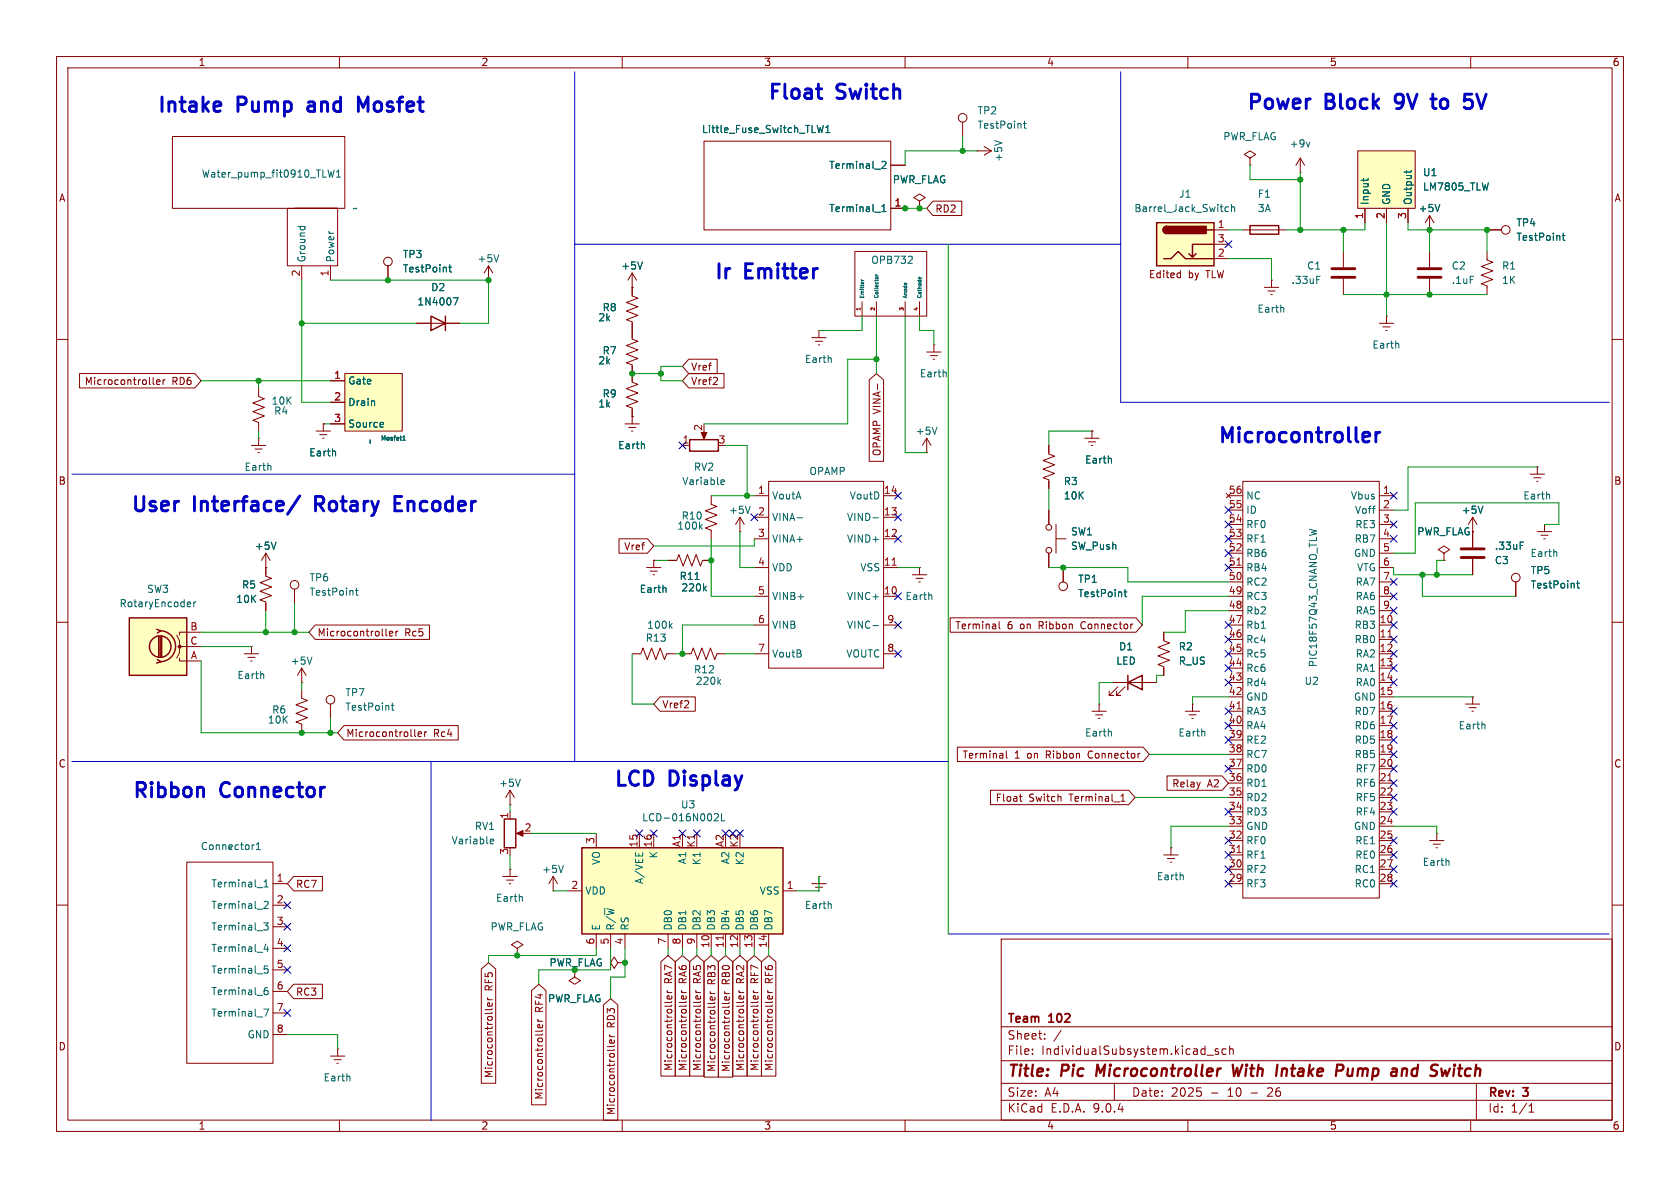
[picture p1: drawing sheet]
<svg xmlns="http://www.w3.org/2000/svg" width="297mm" height="210mm" viewBox="0 0 297 210" stroke-linecap="round" stroke-linejoin="round" font-family="sans-serif">
<g fill="none" stroke="#840000" stroke-width=".18">
<path d="M10 10h277v190h-277zM12 12h273v186h-273zM60 10v2M110 10v2M160 10v2M210 10v2M260 10v2M229.9 30.5h.1M229.9 27.9l-.8 1.3M229.9 27.9l.7 1.3M229.9 27.9v2.6M111.8 58.4v1.5l1 .4-2.1 .8 2.1 .7-2.1 .8 2.1 .8-2.1 .7 1.1 .4v1.5"/>
<path d="M143.5 59.7h2.5M144.8 58.4h.1M144.8 58.4v1.3M237.5 44.5v2.7M237.5 49.3v2.8M10 60h2M144.1 60.3h1.3M144.7 61h.2M285 60h2M185.4 90.2v2.5M185.4 97.8v2.5M186.7 95.3h1.8"/>
<path d="M186.7 92.7v5.1M10 110h2M285 110h2M10 160h2M177 166h108v32h-108zM285 160h2M60 198v2M110 198v2M160 198v2M177 194.5h108M177 191.5h108M177 187.5h108"/>
<path d="M177 181.5h108M182.5 186.3v.1M182.5 185.5v.1M184.7 183.6v.1M184.7 182.8v.1M187.6 182.1l-1.3 2M197 191.5v3M210 198v2M211.6 192.3h.7M212.2 192.9l.2 .3-.2 .5M213.4 186.5h1.1M215.4 185.5l-.4-.1-.2 .2 .1 .2 .5 .2v.3h-.6"/>
<path d="M216.7 185.5l-.4-.1-.3 .3v.4l.2 .2h.5M217.4 185.5l.2-.1 .4 .1v.9M217.4 184.9v1.5M260 198v2M261 191.5v6.5M270.3 196.6h.9M270.3 195.5l.4-.4v1.5"/>
<circle cx="185.4" cy="97.3" r=".51"/>
<circle cx="185.4" cy="93.2" r=".51"/>
</g>
<path d="M194 188.2l-.2 2M217.9 188.2l.3 2 .5-1.4 .2 1.4 .7-2M226.7 188.9l-.2 1.3M227.3 188.9l-.6 .2M237.2 188.2l.1 .1a.58 .58 0 0 1-.3 1M238.3 188.9l-.1 1 .1 .2 .4 .1M248.2 188.9l.5 .1 .1 .2-.2 1M256.3 188.9l-.5 1.3M257.1 188.9l-.2 1.3" fill="none" stroke="#840000" stroke-width=".4"/>
<path d="M231.6 25.1l-.3 .9M232.8 48.8h.6M146.9 63.3l.1 .8" fill="none" stroke="#006464" stroke-width=".18"/>
<path d="M235.5 47.5h4M235.5 49h4" fill="none" stroke="#840000" stroke-width=".51"/>
<path d="M204.5 39.4h10.1v7.6h-10.1z" fill="#ffffc2"/>
<path d="M204.5 39.4h10.1v7.6h-10.1zM205.7 45.7h1.3l1.3-1.2 1.2 1.2h5.1M206.2 40a.64 .64 0 0 0-.6 .6 .64 .64 0 0 0 .6 .7M211.5 44.8l-.7 .7M213.4 40.6h1.2M214.6 43.2h-3.8v2.3l-.6-.7" fill="none" stroke="#840000" stroke-width=".25"/>
<g fill="#840000" stroke="#840000" stroke-width=".25">
<path d="M205.8 40.2l.4-.2v1.3a.63 .63 0 0 1-.5-.4 .63 .63 0 0 1 .1-.7z"/>
<path d="M206.2 40h7v1.3h-7z"/>
</g>
<g fill="none" stroke="#840000" stroke-width=".18">
<path d="M208.3 48.2l.4 .1M208.7 47.8v1.3M208.7 49l-.4 .1M214.6 40.6h2.6M214.6 43.2h2.6M214.6 45.7h2.6M223.5 50.8h2.6M224.2 51.4h1.2M224.7 52.1h.2M224.8 49.5h.1M224.8 49.5v1.3M262.9 40.6h2.5"/>
<path d="M120.6 115.6h1.6l.4-1 .7 2 .8-2 .7 2 .8-2 .8 2 .3-1h1.6M143.5 156.2h2.5M144.1 156.8h1.3M144.7 157.5h.2M144.8 154.9h.1M144.8 154.9v1.3"/>
<circle cx="266.2" cy="40.6" r=".76"/>
</g>
<path d="M217.2 36.6h-.4l-.2 .2 .1 .5h.5M217.7 36.7l.2-.1h.3l.1 .8M217.7 36.1v1.3M226.9 54.4l.1 .8M276.2 41.6h.5M276.4 41.2v1.1l.3 .2M127 120.5l.4 .5M127.4 120.1l-.5 .5M146.9 159.8l.1 .8" fill="none" stroke="#006464" stroke-width=".18"/>
<path d="M102.9 149.9h35.5v15.2h-35.5z" fill="#ffffc2"/>
<path d="M102.9 149.9h35.5v15.2h-35.5z" fill="none" stroke="#840000" stroke-width=".25"/>
<g fill="none" stroke="#840000" stroke-width=".18">
<path d="M124.5 25h33v15.6h-33zM157.5 36.8h2.5M157.5 29.2h2.5M162.6 35.6l1-.7-1-.6-1.1 .6 1.1 .7v1.2M162.6 36.8h.1M170.2 21.6v2.5M172.7 26.7h.1M172.7 26.7h2.6M174 25.9l1.3 .8M175.3 26.7l-1.3 .7M111.8 50.8v1.5l1 .4-2.1 .8 2.1 .7-2.1 .8 2.1 .8-2.1 .7 1.1 .4v1.5M151.1 44.5h12.7v11.4h-12.7z"/>
<path d="M152.4 53.3v2.6M154.9 53.3v2.6M160 53.3v2.6M162.6 53.3v2.6M193 125.7h2.6M193.7 126.4h1.2M194.2 127h.2M194.3 124.5h.1M194.3 124.5v1.2M100.3 157.5h2.6M105.4 147.3v2.6M113 147.3v2.6"/>
<path d="M115.6 147.3v2.6M120.6 147.3v2.6M123.2 147.3v2.6M138.4 157.5h2.6M105.4 165.1v2.5M107.9 165.1v2.5M110.5 165.1v2.5M118.1 165.1v2.5M120.6 165.1v2.5M123.2 165.1v2.5M125.7 165.1v2.5M128.3 165.1v2.5"/>
<path d="M130.8 165.1v2.5M133.3 165.1v2.5M135.9 165.1v2.5"/>
<circle cx="170.2" cy="20.8" r=".76"/>
</g>
<path d="M152.1 54.4v.4M127.9 165.4v.7" fill="none" stroke="#a90000" stroke-width=".18"/>
<g fill="none" stroke="#006464" stroke-width=".18">
<path d="M145.6 22.2l-.3 1.2-.3-.9-.2 .9M146 23.4h.7M146 22.5l.3-.3v1.2M154.7 37.5h1M155.9 37.4h.7M155.9 36.5l.4-.4v1.3M155.9 28.6l.5-.1 .2 .4-.8 .9h.8M175.8 24.9l1.3 .4M180.9 21.8h.5M181.1 21.4v1.1l.3 .2M152.3 49.6h.4M152.3 49.4v.1"/>
<path d="M152.3 49.5v.1M152.3 49.6h.1M154.8 49.1l.1-.1 .3 .1M154.8 48.7h.4M154.8 48.5l.1 .2M161.1 45.3l.2 .2-.1 .3-.7 .8h.8M162.4 49.2l.2-.2v.3M162.8 49v.2M196.4 129.3l.1 .8M126.3 144l.5-.2 .2 .4-.8 .9h.8M127.6 143.8v1.3h.6"/>
</g>
<path d="M240 26.7h10.2v10.1h-10.2z" fill="#ffffc2"/>
<g fill="none" stroke="#840000" stroke-width=".18">
<path d="M30.5 24.1h30.5v12.7h-30.5zM50.8 36.8h8.9v10.2h-8.9zM52.1 36.8h7.6zM221 27.9l1-.6-1-.6-1 .6 1 .6v1.3M221 29.2h.1M240 26.7h10.2v10.1h-10.2zM241.3 36.8v2.6M245.1 36.8v2.6M248.9 36.8v2.6M252.7 38.1l-.7 1.3M252.7 38.1l.8 1.3M252.7 38.1v2.5"/>
<path d="M53.3 47v2.5M58.4 47v2.5M68.6 47v2.5M73.7 57.2h7.6M86.4 49.5h.1M86.4 47l-.8 1.3M86.4 47l.7 1.3M86.4 47v2.5M219.7 40.6h7.6M252.7 40.6h.1M45.7 68.6v1.5l1 .4-2 .7 2 .8-2 .8 2 .7-2 .8 1 .4v1.5M55.9 76.2h2.5"/>
<path d="M56.5 76.8h1.3M57 77.5h.3M57.1 74.9h.1M57.1 74.9v1.3M58.4 124.5v2.5"/>
<circle cx="68.6" cy="46.2" r=".76"/>
<circle cx="58.4" cy="123.7" r=".76"/>
</g>
<g fill="none" stroke="#006464" stroke-width=".18">
<path d="M58 30l.3 1.3 .2-.9 .3 .9 .3-1.3M59.5 31.3h.7M59.5 30.4l.4-.4v1.3M241 31.6v.4M241.9 31.6l-.1 .2M248.7 30.1v.5M249.5 30.1l-.2 .3h-1.1M254.5 36.1l-.4 1.3M52.6 40h1.3M53.1 40v.2M53.9 40v.2M79.3 47.2h.5"/>
<path d="M79.5 46.8v1.1l.3 .2M80.1 52.6h.9l-.6 1.3M88.2 45l-.4 1.3M59.3 79.8v.8M69.2 124.7h.5M69.4 124.3v1.1l.3 .1"/>
</g>
<path d="M221 39.9h5.1v1.5h-5.1zM76.2 55.9l2.5 1.3-2.5 1.2zM78.7 55.9v2.5" fill="none" stroke="#840000" stroke-width=".25"/>
<path d="M61 66h10.1v10.2h-10.1z" fill="#ffffc2"/>
<g fill="none" stroke="#840000" stroke-width=".18">
<path d="M58.4 67.3h2.6M58.4 71.1h2.6M58.4 74.9h2.6M61 66h10.1v10.2h-10.1zM47 97.8l-.8 1.3M47 97.8l.8 1.3M47 97.8v2.5M130.8 94h.1M130.8 91.4l-.8 1.3M130.8 91.4l.8 1.3M130.8 91.4v2.6M217.2 87.6h2.5"/>
<path d="M217.2 90.2h2.5M217.2 92.7h2.5M217.2 95.3h2.5M217.2 97.8h2.5M219.7 85.1h24.1v73.7h-24.1zM243.8 87.6h2.6M243.8 90.2h2.6M243.8 92.7h2.6M243.8 95.3h2.6M243.8 97.8h2.6M43.2 115.6h2.5M43.8 116.2h1.3"/>
<path d="M44.3 116.8h.3M44.4 114.3h.1M44.4 114.3v1.3M47 100.3h.1M52.1 104.1v2.6M53.3 118.1l-.7 1.3M53.3 118.1l.8 1.3M53.3 118.1v2.6M188 100.3v2.6M205.7 111.8v1.5l1.1 .4-2.1 .7 2.1 .8-2.1 .8 2.1 .7-2.1 .8 1 .4v1.5M217.2 100.3h2.5M217.2 102.9h2.5"/>
<path d="M217.2 105.4h2.5M217.2 108h2.5M217.2 110.5h2.5M217.2 113h2.5M217.2 115.6h2.5M217.2 118.1h2.5M243.8 100.3h2.6M243.8 102.9h2.6M243.8 105.4h2.6M243.8 108h2.6M243.8 110.5h2.6M243.8 113h2.6"/>
<path d="M243.8 115.6h2.6M243.8 118.1h2.6M53.3 120.7h.1M53.3 121.9v1.5l1.1 .4-2.1 .8 2.1 .7-2.1 .8 2.1 .8-2.1 .7 1 .4v1.5M196.8 120.7h7.7M197.6 121.4l-1.5 1.5h.7h-.7v-.7M198.9 121.4l-1.5 1.5h.7h-.7v-.7M209.5 125.7h2.6M210.2 126.4h1.3M210.7 127h.2M210.8 124.5h.1M210.8 124.5v1.2"/>
<path d="M217.2 120.7h2.5M217.2 125.7h2.5M217.2 123.2h2.5M217.2 128.3h2.5M217.2 130.8h2.5M217.2 133.4h2.5M217.2 135.9h2.5M217.2 138.4h2.5M243.8 120.7h2.6M243.8 125.7h2.6M243.8 123.2h2.6M243.8 128.3h2.6"/>
<path d="M243.8 130.8h2.6M243.8 133.4h2.6M243.8 135.9h2.6M243.8 138.4h2.6M217.2 141h2.5M217.2 143.5h2.5M217.2 146.1h2.5M217.2 148.6h2.5M217.2 151.1h2.5M217.2 153.7h2.5M217.2 156.2h2.5M243.8 141h2.6"/>
<path d="M243.8 143.5h2.6M243.8 146.1h2.6M243.8 148.6h2.6M243.8 151.1h2.6M243.8 153.7h2.6M243.8 156.2h2.6"/>
<circle cx="52.1" cy="103.4" r=".76"/>
<circle cx="188" cy="103.6" r=".76"/>
</g>
<g fill="none" stroke="#006464" stroke-width=".18">
<path d="M66.2 70.9v.8M67.6 74.7l.2 .3-.6 .1M67.7 75.4l-.1 .1M71.2 77.8h.5M71.2 77.3l.2-.2v.7M48.8 95.8l-.4 1.3M132.6 89.5l-.4 1.2M231.5 93.6l1.2 .3-.9 .2M46.6 119.2v.8M55.2 116.1l-.5 1.3M62.8 104.4h.5M63 104v1l.3 .2"/>
<path d="M198.7 104.6h.5M198.9 104.2v1.1l.3 .2M212.9 129.3l.1 .8"/>
</g>
<path d="M199.4 119.4v2.5M199.4 120.7l2.5-1.3v2.5z" fill="none" stroke="#840000" stroke-width=".25"/>
<path d="M218.7 99.9h.7M245.4 112.6h.7M218.7 125.3h.7M245.4 138h.7M218.7 150.7h.7" fill="none" stroke="#a90000" stroke-width=".18"/>
<path d="M22.9 109.2h10.1v10.2h-10.1z" fill="#ffffc2"/>
<g fill="none" stroke="#840000" stroke-width=".25">
<path d="M121.9 77.7h5.1v2.1h-5.1zM22.9 109.2h10.1v10.2h-10.1zM27.7 111.3l.7 .2-.6 .4M27.8 116.6l.6 .4-.7 .2M28.1 112.5v3.6M28.3 111.5a2.73 2.73 0 0 1 2.7 2.7 2.73 2.73 0 0 1-2.7 2.8M28.3 112.5v3.6M28.6 112.5v3.6M89.2 144.8h2v5.1h-2z"/>
<circle cx="28.3" cy="114.3" r="1.9"/>
</g>
<g fill="none" stroke="#840000" stroke-width=".18">
<path d="M157.5 36.8h2.5M157.5 29.2h2.5M162.6 36.8h.1M164.9 35.6h5.1v2.5h-5.1l-1.1-1.3zM241.3 36.8v2.6M245.1 36.8v2.6M248.9 36.8v2.6M68.6 47v2.5M73.7 57.2h2.5M78.7 57.2h2.6M111.8 50.8h.1M111.8 48.3v3.8"/>
<path d="M111.8 57.2v2.5M111.8 48.3l-.8 1.2M111.8 48.3l.7 1.2M243.8 57.2h2.6M244.5 57.8h1.2M245 58.4h.2M245.1 55.9h.1M245.1 55.9v1.3M252.7 40.6h.1M252.7 44.5v2.7M252.7 49.3v2.8M262.9 44.5v1.5l1 .4-2 .7 2 .8-2 .7 2 .8-2 .8 1 .3v1.6"/>
<path d="M262.9 40.6h2.5M14.1 66h20.3l1.2 1.3-1.2 1.3h-20.3zM27.1 67.8l.2 .2M27.7 67.6l.6-.2-.1-.2-.3-.1-.2 .2v.6h.5M28.8 67.1v.9M29.2 67.1l-.4 .3M44.4 78.7h2.6M45.1 79.4h1.3M45.7 77.5h.1M45.7 77.5v1.2M57.1 74.9h.1M58.4 74.9h2.6"/>
<path d="M58.4 67.3h2.6M58.4 71.1h2.6M110.5 74.9h2.5M111.1 75.6h1.3M111.6 76.2h.3M111.8 64.8v2.8l1 .3-2.1 .8 2.1 .8-2.1 .7 2.1 .8-2.1 .8 1.1 .3v2.8M111.8 73.7h.1M120.6 78.7h1.3M121.8 63.5h5v2.5h-5l-1.2-1.2zM121.8 66h6.2v2.6h-6.2l-1.2-1.3zM124.5 76.2v1M153.7 67.2l1.2-1.2 1.3 1.2v14.3h-2.5z"/>
<path d="M155.1 67.9v.9M163.8 62.2h2.6M163.8 77.5l-.7 1.2M163.8 77.5l.8 1.2M163.8 77.5v2.5M164.5 62.9h1.2M165 63.5h.2M165.1 61h.1M165.1 61v1.2M185.4 78.7v1.6l1 .3-2 .8 2 .8-2 .7 2 .8-2 .8 1 .3v1.6M191.8 77.5h2.5M192.4 78.1h1.3"/>
<path d="M192.9 78.7h.3M193 76.2h.1M193 76.2v1.3M45.6 80h.2M109.4 95.2h5.1l1.1 1.3-1.1 1.3h-5.1zM115.6 99.1h.1M115.6 99.1v1.2M118.1 99.1h1.5l.4-1.1 .8 2.1 .7-2.1 .8 2.1 .8-2.1 .7 2.1 .4-1h1.5M125.7 87.6v1.6l1 .3-2 .8 2 .8-2 .7 2 .8-2 .7 1 .4v1.6M133.3 87.6h2.6M133.3 91.4h2.6M133.3 95.3h2.6"/>
<path d="M135.9 85.1h20.3v33h-20.3zM156.2 87.6h2.5M156.2 91.4h2.5M156.2 95.3h2.5M163.8 80h.1M185.4 90.2v2.5M185.4 97.8v2.5M255.3 97.8l1-.6-1-.7-1 .7 1 .6v1.3M255.3 99.1h.1M260.3 91.4v5.4M260.3 98.8v2.8M260.3 91.4l-.7 1.3"/>
<path d="M260.3 91.4l.8 1.3M270.5 83.8h2.5M271.1 84.5h1.3M271.7 85.1h.2M271.8 82.6h.1M271.8 94h2.5M271.8 82.6v1.2M272.4 94.6h1.3M272.9 95.3h.3M273 92.7h.1M273 92.7v1.3M31.2 112.3l.5 1v1h3.9"/>
<path d="M31.7 116.3v.5h3.9M32.3 114.3h-.6v1l-.5 1M35.6 111.8h-3.9v.5M47 100.3v1.6l1 .3-2 .8 2 .8-2 .7 2 .8-2 .7 1 .4v1.6M47 100.3h.1M55.7 110.5h20.2v2.5h-20.2l-1.1-1.2zM68.2 112.2l.2 .2M68.8 112l.6-.1v-.3h-.4l-.2 .2 .1 .6h.5M70 111.6v.8M70.4 111.6l-.4 .2M111.8 115.6h1.5l.4-1 .7 2 .8-2 .8 2 .7-2 .8 2 .4-1h1.5M114.3 100.3h2.5"/>
<path d="M114.9 101h1.3M115.4 101.6h.3M133.3 100.3h2.6M133.3 115.6h2.6M133.3 105.4h2.6M133.3 110.5h2.6M156.2 100.3h2.5M156.2 115.6h2.5M156.2 105.4h2.5M156.2 110.5h2.5M161.3 101.6h2.5M161.9 102.2h1.3"/>
<path d="M162.4 102.9h.3M162.6 100.3h.1M162.6 100.3v1.3M168 109.2h32.8l1.1 1.3-1.1 1.3h-32.8zM176.6 109.9v1.1l.2 .2M188 100.3v2.6M205.7 111.8v1.2M205.7 118.1v1.3M268 102.9v2.5M60.8 128.3h20.2v2.5h-20.2l-1.1-1.3zM73.3 130l.2 .2M73.9 129.8l.6-.1v-.3h-.4l-.2 .1 .1 .6h.5"/>
<path d="M75.1 129.4v.8M75.4 129.4l-.3 .2M90.2 139.7l-.8 1.3M90.2 139.7l.7 1.3M90.2 139.7v2.5M116.7 123.2h6.2v2.5h-6.2l-1.1-1.2zM169.2 132.1h32.9l1.1 1.3-1.1 1.2h-32.9zM175.1 139.7h24.4l1.2 1.3-1.2 1.2h-24.4zM177.9 132.8v1l.2 .2M196.8 120.7h2.6M201.9 120.7h2.6M206.3 137.2h9.8l1.1 1.2-1.1 1.3h-9.8z"/>
<path d="M259.1 124.5h2.5M259.7 125.1h1.3M260.2 125.7h.3M260.3 123.2h.1M260.3 123.2v1.3M33 152.4h15.3v35.6h-15.3zM48.3 156.2h2.5M51.9 154.9h5.1v2.6h-5.1l-1.1-1.3zM88.9 154.9h2.5M89.5 155.6h1.3M90 156.2h.3M90.2 142.2h.1"/>
<path d="M90.2 153.7h.1M90.2 143.5v1.3M90.2 153.7v1.2M91.7 147.3h1M97.8 157.5h.1M97.8 154.9l-.8 1.3M97.8 154.9l.8 1.3M97.8 154.9v2.6M180.2 140.8h.5M180.4 141.5l.3 .1M198.2 141.6h.7M198.2 140.7l.3-.3v1.2"/>
<path d="M205.7 151.1h2.6M206.4 151.8h1.2M206.9 152.4h.2M207 149.9h.1M207 149.9v1.2M252.7 148.6h2.6M253.4 149.2h1.2M253.9 149.9h.2M254 147.3h.1M254 147.3v1.3M48.3 160h2.5M48.3 163.8h2.5"/>
<path d="M48.3 167.6h2.5M48.3 171.5h2.5M48.3 175.3h2.5M48.3 179.1h2.5M51.9 174h5.1v2.5h-5.1l-1.1-1.2zM85.1 171.3l1.3-1.1 1.2 1.1v20.2h-2.5zM86.2 176.4l.2 .3M86.2 176.7h.8M87 177.3v.4l-.2 .2-.6-.1v-.5h.3l.1 .6M87 178.3l-.2 .2M91.4 167.6l1.1-.6-1.1-.6-1 .6 1 .6v1.3M91.4 168.9h.1"/>
<path d="M94 175.1l1.2-1.1 1.3 1.1v20.2h-2.5zM101.6 171.5v1.2l1 .7-1 .6-1-.6 1-.7M106.7 177.6l1.2-1.1 1.3 1.1v20.4h-2.5zM109.2 170.2l-.6-1-.7 1 .7 1 .6-1h1.3M110.5 170.2h.1M116.8 170l1.3-1.1 1.3 1.1v20.2h-2.6zM117.9 175.5h.9M117.9 175.1l.3 .4M118.7 176.1l.1 .3-.2 .2-.6-.1v-.4l.2-.1 .2 .6M118.8 177l-.2 .2M119.4 170l1.2-1.1 1.3 1.1v20.2h-2.5zM120.5 175.5h.8"/>
<path d="M120.5 175.1l.2 .4M121.3 176.1v.3l-.2 .2-.6-.1v-.4l.3-.1 .1 .6M121.3 177l-.2 .2M121.9 170l1.3-1.1 1.3 1.1v20.2h-2.6zM123 175.5h.9M123 175.1l.3 .4M123.8 176.1l.1 .3-.2 .2-.6-.1v-.4l.2-.1 .1 .6M123.9 177l-.2 .2M124.5 170l1.2-1.1 1.3 1.1v20.4h-2.5zM125.6 175.6h.8M125.6 175.3l.2 .3M126.3 176.2l.1 .4-.2 .2-.6-.1v-.5h.3l.1 .6"/>
<path d="M126.4 177.2l-.2 .2M127 170l1.3-1.1 1.2 1.1v20.4h-2.5zM128.1 175.3l.2 .3M128.1 175.6h.8M128.9 176.2v.4l-.1 .2-.6-.1v-.5h.2l.1 .6M128.9 177.2l-.1 .2M129.5 170l1.3-1.1 1.3 1.1v20.2h-2.6zM130.6 175.1l.3 .4M130.6 175.5h.9M131.4 176.1l.1 .3-.2 .2-.6-.1v-.4l.2-.1 .2 .6M131.5 177l-.2 .2M132.1 170l1.2-1.1 1.3 1.1v20.2h-2.5z"/>
<path d="M133.2 175.5h.8M133.2 175.1l.2 .4M134 176.1v.3l-.2 .2-.6-.1v-.4l.3-.1 .1 .6M134 177l-.2 .2M134.6 170l1.3-1.1 1.3 1.1v20.2h-2.6zM135.7 175.5h.9M135.7 175.1l.3 .4M136.5 176.1l.1 .3-.2 .2-.6-.1v-.4l.2-.1 .1 .6M136.6 177l-.2 .2M48.3 182.9h2.5M58.4 186.7h2.6M59.1 187.3h1.2"/>
<path d="M59.6 188h.2M59.7 185.4h.1M59.7 185.4v1.3M95.1 180.2l.2 .3M95.1 180.5h.8M95.9 181.1v.4l-.2 .2-.6-.1v-.5h.3l.1 .6M95.9 182.1l-.2 .2M107.8 182.9l.2 .4M107.8 183.3h.8M108.6 183.9v.3l-.2 .2-.6-.1v-.4l.3-.1 .1 .6M108.6 184.8l-.2 .2"/>
<circle cx="268" cy="102.1" r=".76"/>
</g>
<g fill="#840000" stroke="#840000" stroke-width=".18">
<path d="M124 76.5h1l-.5 1.1z"/>
<path d="M91.3 147.3l1.2-.5v1z"/>
<circle cx="31.7" cy="114.3" r=".25"/>
</g>
<g fill="none" stroke="#006464" stroke-width=".18">
<path d="M145.6 22.2l-.3 1.2-.3-.9-.2 .9M146 23.4h.7M146 22.5l.3-.3v1.2M154.7 37.5h1M155.9 37.4h.7M155.9 36.5l.4-.4v1.3M155.9 28.6l.5-.1 .2 .4-.8 .9h.8M241 31.6v.4M241.9 31.6l-.1 .2M248.7 30.1v.5M249.5 30.1l-.2 .3h-1.1M254.5 36.1l-.4 1.3"/>
<path d="M79.3 47.2h.5M79.5 46.8v1.1l.3 .2M80.1 52.6h.9l-.6 1.3M113.6 46.3l-.4 1.3M276.2 41.6h.5M276.4 41.2v1.1l.3 .2M59.3 79.8v.8M66.2 70.9v.8M67.6 74.7l.2 .3-.6 .1M67.7 75.4l-.1 .1M71.2 77.8h.5M71.2 77.3l.2-.2v.7"/>
<path d="M113.9 78.5v.8M165.6 75.5l-.4 1.3M167.2 65.8l.1 .8M247.2 60.8l.1 .7M47.8 82.3l.1 .8M48.8 95.8l-.4 1.3M123.8 93.1l.4 .4M124.2 92.7l-.5 .5M127.5 85.6h.5M127.5 84.9l.4-.1 .2 .3-.6 .1M140.9 91.5h1M154.3 91.5h1"/>
<path d="M196.4 81.1l.1 .8M262.2 89.5l-.5 1.2M268.7 95.8h.7M273.9 87.4l.1 .8M275.2 97.6v.8M33.3 106.4l.4 .1v.2l-.6 .1M33.7 107.2l-.4 .1M34.3 106.4v.9M34.6 106.4l-.3 .3M117.7 103.9v.8M118.5 110.6l.3 .5M118.8 110.2l-.5 .5"/>
<path d="M122.9 102.4h.7M124.5 104l.4 .5M124.9 103.6l-.5 .5M154.3 110.6h1M164.7 105.2v.8M198.7 104.6h.5M198.9 104.2v1.1l.3 .2M278.7 103.1h.5M278.9 102.7v1.1l.3 .2M92 137.7l-.4 1.3M262.5 128.1v.7M44.9 149.3l-.2 .1"/>
<path d="M45.3 150.2h.7M45.3 149.3l.4-.4v1.3M45.5 156.9h.9M46.7 156.8h.7M46.7 155.9l.3-.4v1.3M46.7 159.5l.5-.2 .2 .4-.8 .9h.8M86.7 149.1h.5M86.7 148.4l.4-.1 .2 .3-.6 .1M92.3 158.5v.8M99.6 153l-.4 1.2M209.1 154.7l.1 .8M256.1 152.2l.1 .8"/>
<path d="M46.6 163.1h.8l-.4 .5 .3 .1v.6l-.1 .1-.6-.1M46.6 178.4h.9l-.6 1.2M47 166.9l-.3 .9h.8M47.3 174.6h-.4a.86 .86 0 0 0 0 1.2l.4-.1 .1-.4-.2-.2h-.3l-.2 .2M47.3 167.4v.8M47.3 170.8h-.6v.6l.2-.2 .4 .1 .1 .2-.1 .4-.1 .1-.5-.1M61.8 190.3l.1 .8"/>
</g>
<path d="M157.7 99.9h.7" fill="none" stroke="#a90000" stroke-width=".18"/>
<path d="M250.7 47.5h4.1M250.7 49h4.1M258.3 98.6h4.1M258.3 97h4.1" fill="none" stroke="#840000" stroke-width=".51"/>
<path d="M101.6 12.7v121.9M198.1 12.7v58.4h86.4M101.6 43.2h96.5M12.7 83.8h88.9M12.7 134.6h154.9M76.2 134.6v63.5M167.6 165.1h116.9" fill="none" stroke="#0000c2" stroke-width=".18"/>
<g fill="none" stroke="#009600" stroke-width=".18">
<path d="M157.5 36.8h6.3M170.2 24.1v2.6M172.7 26.7h-12.7v2.5M221 29.2v2.6h8.9M229.9 30.5v10.1M241.3 39.4v1.2h-14M245.1 39.4v16.5M248.9 39.4v1.2h14v3.9M53.3 49.5v21.6h5.1M53.3 57.2h20.4M58.4 49.5h28v7.7h-5.1M152.4 55.9v2.5h-7.6"/>
<path d="M154.9 55.9v10.1M160 55.9v24.1h3.8M162.6 55.9v2.5h2.5v2.6M167.6 43.2v121.9M217.2 40.6h2.5M217.2 45.7h7.6v3.8M237.5 40.6v3.9M237.5 52.1h25.4M252.7 40.6v3.9M35.6 67.3h22.8M45.7 67.3v1.3M45.7 76.2v1.3"/>
<path d="M57.1 74.9h1.3M111.8 66h5M120.6 64.8h-3.8v2.5h3.8M128.3 78.7h3.8v8.9M154.9 63.5h-5v11.4h-25.4M193 76.2h-7.6v2.5M115.6 99.1h2.5M125.7 95.3v10.1h7.6M125.7 87.6h7.6M130.8 94v6.3h2.5M133.3 95.3v1.2h-17.7M185.4 86.4v3.8"/>
<path d="M255.3 99.1h-1.3v2.5M271.8 82.6h-22.9v7.6h-2.5M273 92.7h2.6v-3.8h-25.4v8.9h-3.8M35.6 111.8h19M35.6 116.8v12.7h24.1M35.6 114.3h8.8M47 108v3.8M52.1 106.7v5.1M111.8 115.6v8.9h3.8M128.3 115.6h5M133.3 110.5h-12.7v5.1h-1.2M158.7 100.3h3.9"/>
<path d="M185.4 100.3h14v2.6h17.8M205.7 119.4h-1.2v1.3M217.2 105.4h-15.3v5.1M217.2 108h-7.7v3.8h-3.8M246.4 100.3v1.3h13.9M251.5 101.6v3.8h16.5M53.3 120.7v1.2M58.4 127v2.5M196.8 120.7h-2.5v3.8M203.2 133.4h14M217.2 123.2h-6.4v1.3M246.4 123.2h13.9"/>
<path d="M90.2 142.2v1.3M90.2 151.1v2.6M94 147.3h11.4M97.8 157.5h2.5M144.8 154.9v2.6h-3.8M200.7 141h16.5M217.2 146.1h-10.2v3.8M246.4 146.1h7.6v1.2M105.4 167.6v1.3h-19v1.3M107.9 167.6v3.9h-12.7v2.5M110.5 167.6v5.1h-2.6v3.8M118.1 167.6v1.3"/>
<path d="M120.6 167.6v1.3M123.2 167.6v1.3M125.7 167.6v1.3M128.3 167.6v1.3M130.8 167.6v1.3M133.3 167.6v1.3M135.9 167.6v1.3M50.8 182.9h8.9v2.5"/>
</g>
<g fill="none" stroke="#000084" stroke-width=".18">
<path d="M216.6 42.6l1.2 1.2M217.8 42.6l-1.2 1.2M120 78.1l1.3 1.2M121.3 78.1l-1.3 1.2M132.7 90.8l1.3 1.2M134 90.8l-1.3 1.2M158.1 87l1.3 1.2M158.1 94.6l1.3 1.3M158.1 90.8l1.3 1.2M159.4 87l-1.3 1.2M159.4 94.6l-1.3 1.3M159.4 90.8l-1.3 1.2"/>
<path d="M216.6 99.7l1.2 1.2M216.6 92.1l1.2 1.2M216.6 94.6l1.2 1.3M216.6 89.6l1.2 1.2M216.6 97.2l1.2 1.2M217.8 99.7l-1.2 1.2M217.8 92.1l-1.2 1.2M217.8 94.6l-1.2 1.3M217.8 89.6l-1.2 1.2M217.8 97.2l-1.2 1.2M245.8 87l1.2 1.2M245.8 94.6l1.2 1.3"/>
<path d="M245.8 92.1l1.2 1.2M247 87l-1.2 1.2M247 94.6l-1.2 1.3M247 92.1l-1.2 1.2M158.1 115l1.3 1.2M158.1 109.9l1.3 1.2M158.1 104.8l1.3 1.2M159.4 115l-1.3 1.2M159.4 109.9l-1.3 1.2M159.4 104.8l-1.3 1.2M216.6 115l1.2 1.2M216.6 112.4l1.2 1.2"/>
<path d="M216.6 109.9l1.2 1.2M216.6 117.5l1.2 1.2M217.8 115l-1.2 1.2M217.8 112.4l-1.2 1.2M217.8 109.9l-1.2 1.2M217.8 117.5l-1.2 1.2M245.8 109.9l1.2 1.2M245.8 102.3l1.2 1.2M245.8 112.4l1.2 1.2M245.8 107.3l1.2 1.3M245.8 104.8l1.2 1.2M245.8 117.5l1.2 1.2"/>
<path d="M245.8 115l1.2 1.2M247 109.9l-1.2 1.2M247 102.3l-1.2 1.2M247 112.4l-1.2 1.2M247 107.3l-1.2 1.3M247 104.8l-1.2 1.2M247 117.5l-1.2 1.2M247 115l-1.2 1.2M216.6 127.7l1.2 1.2M216.6 120l1.2 1.3M216.6 130.2l1.2 1.2M216.6 125.1l1.2 1.2"/>
<path d="M216.6 135.3l1.2 1.2M217.8 127.7l-1.2 1.2M217.8 120l-1.2 1.3M217.8 130.2l-1.2 1.2M217.8 125.1l-1.2 1.2M217.8 135.3l-1.2 1.2M245.8 127.7l1.2 1.2M245.8 125.1l1.2 1.2M245.8 130.2l1.2 1.2M245.8 132.7l1.2 1.3M245.8 135.3l1.2 1.2M245.8 137.8l1.2 1.2"/>
<path d="M245.8 120l1.2 1.3M247 127.7l-1.2 1.2M247 125.1l-1.2 1.2M247 130.2l-1.2 1.2M247 132.7l-1.2 1.3M247 135.3l-1.2 1.2M247 137.8l-1.2 1.2M247 120l-1.2 1.3M50.2 159.4l1.2 1.2M51.4 159.4l-1.2 1.2M112.4 146.7l1.2 1.2M113.6 146.7l-1.2 1.2"/>
<path d="M115 146.7l1.2 1.2M116.2 146.7l-1.2 1.2M120 146.7l1.3 1.2M121.3 146.7l-1.3 1.2M122.6 146.7l1.2 1.2M123.8 146.7l-1.2 1.2M127.7 146.7l1.2 1.2M128.9 146.7l-1.2 1.2M128.9 146.7l1.2 1.2M130.1 146.7l-1.2 1.2M130.2 146.7l1.2 1.2M131.4 146.7l-1.2 1.2"/>
<path d="M216.6 148l1.2 1.2M216.6 153.1l1.2 1.2M216.6 155.6l1.2 1.2M216.6 150.5l1.2 1.2M216.6 142.9l1.2 1.2M217.8 148l-1.2 1.2M217.8 153.1l-1.2 1.2M217.8 155.6l-1.2 1.2M217.8 150.5l-1.2 1.2M217.8 142.9l-1.2 1.2M245.8 150.5l1.2 1.2M245.8 153.1l1.2 1.2"/>
<path d="M245.8 155.6l1.2 1.2M245.8 148l1.2 1.2M245.8 140.4l1.2 1.2M245.8 142.9l1.2 1.2M247 150.5l-1.2 1.2M247 153.1l-1.2 1.2M247 155.6l-1.2 1.2M247 148l-1.2 1.2M247 140.4l-1.2 1.2M247 142.9l-1.2 1.2M50.2 163.2l1.2 1.2M50.2 167l1.2 1.2"/>
<path d="M50.2 178.5l1.2 1.2M50.2 170.8l1.2 1.3M51.4 163.2l-1.2 1.2M51.4 167l-1.2 1.2M51.4 178.5l-1.2 1.2M51.4 170.8l-1.2 1.3"/>
</g>
<g fill="none" stroke="#0000c2" stroke-width=".51">
<path d="M38.7 18l.2 .1 .1 .5-1.2 .2M38.9 19.6l-.2 .1M65 17.2l-.8 1.8-.8-1.8v2.5M144.3 15.7h1M145 17.4h.3M252.9 17.5h1M253.3 16.6v2.2l.1 .3 .5 .1M259 16.6h1.2M259.2 17.6h.6l.5 .5v.6l-.2 .4-.9 .1M241.8 76.4l.2 .1 .1 .5-1.2 .3M242 78l-.2 .1M243.2 76.4v1.7"/>
<path d="M244 76.4a.65 .65 0 0 0-.8 .5M53 87.6l-2.2 3.3M69.8 89h.9M71 87.8h-1.2v2.5h1.2"/>
</g>
<g fill="#009600" stroke="#009600" stroke-width=".18">
<circle cx="162.6" cy="36.8" r=".46"/>
<circle cx="170.2" cy="26.7" r=".46"/>
<circle cx="229.9" cy="40.6" r=".46"/>
<circle cx="188" cy="100.3" r=".46"/>
<circle cx="254" cy="101.6" r=".46"/>
<circle cx="251.5" cy="101.6" r=".46"/>
<circle cx="262.9" cy="40.6" r=".46"/>
<circle cx="245.1" cy="52.1" r=".46"/>
<circle cx="252.7" cy="52.1" r=".46"/>
<circle cx="252.7" cy="40.6" r=".46"/>
<circle cx="229.9" cy="31.8" r=".46"/>
<circle cx="237.5" cy="40.6" r=".46"/>
<circle cx="160" cy="36.8" r=".46"/>
<circle cx="116.8" cy="66" r=".46"/>
<circle cx="111.8" cy="66" r=".46"/>
<circle cx="154.9" cy="63.5" r=".46"/>
<circle cx="91.4" cy="168.9" r=".46"/>
<circle cx="101.6" cy="171.5" r=".46"/>
<circle cx="53.3" cy="129.5" r=".46"/>
<circle cx="58.4" cy="129.5" r=".46"/>
<circle cx="52.1" cy="111.8" r=".46"/>
<circle cx="47" cy="111.8" r=".46"/>
<circle cx="110.5" cy="170.2" r=".46"/>
<circle cx="53.3" cy="57.2" r=".46"/>
<circle cx="45.7" cy="67.3" r=".46"/>
<circle cx="86.4" cy="49.5" r=".46"/>
<circle cx="68.6" cy="49.5" r=".46"/>
<circle cx="125.7" cy="99.1" r=".46"/>
<circle cx="120.6" cy="115.6" r=".46"/>
<circle cx="132.1" cy="87.6" r=".46"/>
</g>
<g font-size="3.5" fill="#0000c2">
<text x="27.5" y="20.6">Intake</text>
<text x="42" y="20.6">Pump</text>
<text x="55.4" y="20.6">and</text>
<text x="65.3" y="20.6">Mosfet</text>
<text x="135.5" y="18.3">Float</text>
<text x="148" y="18.3">Switch</text>
<text x="220.1" y="20.1">Power</text>
<text x="234.3" y="20.1">Block</text>
<text x="247.7" y="20.1">9V</text>
<text x="255.2" y="20.1">to</text>
<text x="261.9" y="20.1">5V</text>
<text x="126" y="50">Ir</text>
<text x="131.7" y="50">Emitter</text>
<text x="215" y="79">Microcontroller</text>
<text x="22.9" y="91.2">User</text>
<text x="34.3" y="91.2">Interface/</text>
<text x="56.7" y="91.2">Rotary</text>
<text x="71.7" y="91.2">Encoder</text>
<text x="23.1" y="141.7">Ribbon</text>
<text x="39" y="141.7">Connector</text>
<text x="108.3" y="139.7">LCD</text>
<text x="118.4" y="139.7">Display</text>
</g>
<g font-size="2.8" fill="#840000">
<text x="178" y="190.9">Title:</text>
<text x="187.7" y="190.9">Pic</text>
<text x="194.6" y="190.9">Microcontroller</text>
<text x="219.5" y="190.9">With</text>
<text x="228.1" y="190.9">Intake</text>
<text x="239.4" y="190.9">Pump</text>
<text x="250" y="190.9">and</text>
<text x="257.8" y="190.9">Switch</text>
</g>
<g font-size="2.1" fill="#840000">
<text x="178" y="184">Sheet:</text>
<text x="178" y="181.2">Team</text>
<text x="185.5" y="181.2">102</text>
<text x="178" y="186.7">File:</text>
<text x="184.1" y="186.7">IndividualSubsystem.kicad_sch</text>
<text x="178" y="196.9">KiCad</text>
<text x="178" y="194.1">Size:</text>
<text x="184.7" y="194.1">A4</text>
<text x="185.7" y="196.9">E.D.A.</text>
<text x="193.3" y="196.9">9.0.4</text>
<text x="200" y="194.1">Date:</text>
<text x="207" y="194.1">2025</text>
<text x="214" y="194.1">-</text>
<text x="217.2" y="194.1">10</text>
<text x="221.3" y="194.1">-</text>
<text x="224.5" y="194.1">26</text>
<text x="263" y="194.3">Rev:</text>
<text x="263" y="196.9">Id:</text>
<text x="267.1" y="196.9">1/1</text>
<text x="269.4" y="194.3">3</text>
</g>
<g font-size="1.8" fill="#840000">
<text x="35" y="11.9">1</text>
<text x="85" y="11.9">2</text>
<text x="135" y="11.9">3</text>
<text x="185" y="11.9">4</text>
<text x="235" y="11.9">5</text>
<text x="285" y="11.9">6</text>
<text x="10.3" y="35.9">A</text>
<text x="285.3" y="35.9">A</text>
<text x="165.3" y="37.8">RD2</text>
<text x="203" y="49.4">Edited</text>
<text x="210.1" y="49.4">by</text>
<text x="213.3" y="49.4">TLW</text>
<text x="122.1" y="65.7">Vref</text>
<text x="14.9" y="68.3">Microcontroller</text>
<text x="30.4" y="68.3">RD6</text>
<text x="122.1" y="68.3">Vref2</text>
<text x="155.9" y="80.7" transform="rotate(-90 155.9 80.7)">OPAMP VINA-</text>
<text x="10.3" y="85.9">B</text>
<text x="285.3" y="85.9">B</text>
<text x="250.5" y="94.8">PWR_FLAG</text>
<text x="110.2" y="97.5">Vref</text>
<text x="56" y="112.7">Microcontroller</text>
<text x="71.5" y="112.7">Rc5</text>
<text x="168.8" y="111.4">Terminal</text>
<text x="178.1" y="111.4">6</text>
<text x="180.4" y="111.4">on</text>
<text x="183.9" y="111.4">Ribbon</text>
<text x="191.6" y="111.4">Connector</text>
<text x="117" y="125.4">Vref2</text>
<text x="61.1" y="130.5">Microcontroller</text>
<text x="76.6" y="130.5">Rc4</text>
<text x="10.3" y="135.9">C</text>
<text x="170.1" y="134.3">Terminal</text>
<text x="179.3" y="134.3">1</text>
<text x="181.7" y="134.3">on</text>
<text x="185.2" y="134.3">Ribbon</text>
<text x="192.8" y="134.3">Connector</text>
<text x="285.3" y="135.9">C</text>
<text x="175.9" y="141.9">Float</text>
<text x="181.9" y="141.9">Switch</text>
<text x="189.2" y="141.9">Terminal_1</text>
<text x="207.1" y="139.4">Relay</text>
<text x="213.4" y="139.4">A2</text>
<text x="52.2" y="157.2">RC7</text>
<text x="119.1" y="173.9" transform="rotate(-90 119.1 173.9)">RA7</text>
<text x="121.6" y="173.9" transform="rotate(-90 121.6 173.9)">RA6</text>
<text x="124.1" y="173.9" transform="rotate(-90 124.1 173.9)">RA5</text>
<text x="131.8" y="173.9" transform="rotate(-90 131.8 173.9)">RA2</text>
<text x="134.3" y="173.9" transform="rotate(-90 134.3 173.9)">RF7</text>
<text x="136.8" y="173.9" transform="rotate(-90 136.8 173.9)">RF6</text>
<text x="52.2" y="176.2">RC3</text>
<text x="87.3" y="175.2" transform="rotate(-90 87.3 175.2)">RF5</text>
<text x="96.2" y="179" transform="rotate(-90 96.2 179)">RF4</text>
<text x="126.7" y="174.1" transform="rotate(-90 126.7 174.1)">RB3</text>
<text x="129.2" y="174.1" transform="rotate(-90 129.2 174.1)">RB0</text>
<text x="10.3" y="185.9">D</text>
<text x="108.9" y="181.7" transform="rotate(-90 108.9 181.7)">RD3</text>
<text x="285.3" y="185.9">D</text>
<text x="87.3" y="190.7" transform="rotate(-90 87.3 190.7)">Microcontroller</text>
<text x="119.1" y="189.4" transform="rotate(-90 119.1 189.4)">Microcontroller</text>
<text x="121.6" y="189.4" transform="rotate(-90 121.6 189.4)">Microcontroller</text>
<text x="124.1" y="189.4" transform="rotate(-90 124.1 189.4)">Microcontroller</text>
<text x="126.7" y="189.6" transform="rotate(-90 126.7 189.6)">Microcontroller</text>
<text x="129.2" y="189.6" transform="rotate(-90 129.2 189.6)">Microcontroller</text>
<text x="131.8" y="189.4" transform="rotate(-90 131.8 189.4)">Microcontroller</text>
<text x="134.3" y="189.4" transform="rotate(-90 134.3 189.4)">Microcontroller</text>
<text x="136.8" y="189.4" transform="rotate(-90 136.8 189.4)">Microcontroller</text>
<text x="96.2" y="194.5" transform="rotate(-90 96.2 194.5)">Microcontroller</text>
<text x="108.9" y="197.2" transform="rotate(-90 108.9 197.2)">Microcontroller</text>
<text x="35" y="199.9">1</text>
<text x="85" y="199.9">2</text>
<text x="135" y="199.9">3</text>
<text x="185" y="199.9">4</text>
<text x="235" y="199.9">5</text>
<text x="285" y="199.9">6</text>
</g>
<g font-size="1.8" fill="#006464">
<text x="124" y="23.7">Little_Fuse_Switch_TLW1</text>
<text x="172.7" y="20.4">TP2</text>
<text x="172.7" y="23">TestPoint</text>
<text x="177.4" y="28.7" transform="rotate(-90 177.4 28.7)">+5V</text>
<text x="216.2" y="25">PWR_FLAG</text>
<text x="227.9" y="26.3">+9v</text>
<text x="35.6" y="31.6">Water_pump_fit0910_TLW1</text>
<text x="146.5" y="30.1">Terminal_2</text>
<text x="157.7" y="32.6">PWR_FLAG</text>
<text x="208.4" y="35.2">J1</text>
<text x="222.3" y="35.2">F1</text>
<text x="251.5" y="31.3">U1</text>
<text x="251.5" y="33.9">LM7805_TLW</text>
<text x="62.2" y="37.7">~</text>
<text x="146.5" y="37.7">Terminal_1</text>
<text x="200.4" y="37.7">Barrel_Jack_Switch</text>
<text x="222.3" y="37.7">3A</text>
<text x="242.2" y="36.3" transform="rotate(-90 242.2 36.3)">Input</text>
<text x="246" y="36.3" transform="rotate(-90 246 36.3)">GND</text>
<text x="249.8" y="36.3" transform="rotate(-90 249.8 36.3)">Output</text>
<text x="250.7" y="37.7">+5V</text>
<text x="268" y="40.2">TP4</text>
<text x="54.2" y="46.5" transform="rotate(-90 54.2 46.5)">Ground</text>
<text x="59.3" y="46.5" transform="rotate(-90 59.3 46.5)">Power</text>
<text x="71.1" y="45.8">TP3</text>
<text x="84.3" y="46.6">+5V</text>
<text x="109.7" y="47.9">+5V</text>
<text x="153.9" y="46.8">OPB732</text>
<text x="231" y="47.9">C1</text>
<text x="256.5" y="47.9">C2</text>
<text x="265.4" y="47.9">R1</text>
<text x="268" y="42.8">TestPoint</text>
<text x="71.1" y="48.4">TestPoint</text>
<text x="76.1" y="51.7">D2</text>
<text x="228.2" y="50.4">.33uF</text>
<text x="256.5" y="50.4">.1uF</text>
<text x="265.4" y="50.4">1K</text>
<text x="73.7" y="54.2">1N4007</text>
<text x="105.7" y="57">2k</text>
<text x="106.4" y="55.2">R8</text>
<text x="222.2" y="55.5">Earth</text>
<text x="105.7" y="64.6">2k</text>
<text x="106.4" y="62.8">R7</text>
<text x="142.2" y="64.4">Earth</text>
<text x="242.5" y="61.8">Earth</text>
<text x="47.9" y="71.7">10K</text>
<text x="61.5" y="68.2">Gate</text>
<text x="61.5" y="72">Drain</text>
<text x="106.4" y="70.5">R9</text>
<text x="162.5" y="66.9">Earth</text>
<text x="48.4" y="73.5">R4</text>
<text x="61.5" y="75.8">Source</text>
<text x="105.7" y="72.2">1k</text>
<text x="161.8" y="77.1">+5V</text>
<text x="43.1" y="83.4">Earth</text>
<text x="54.6" y="80.9">Earth</text>
<text x="66.3" y="78.6" transform="rotate(-90 66.3 78.6)">~</text>
<text x="109.2" y="79.6">Earth</text>
<text x="122.6" y="83.4">RV2</text>
<text x="191.7" y="82.1">Earth</text>
<text x="120.5" y="86">Variable</text>
<text x="136.4" y="88.5">VoutA</text>
<text x="143" y="84.2">OPAMP</text>
<text x="150.1" y="88.5">VoutD</text>
<text x="188" y="86">R3</text>
<text x="188" y="88.5">10K</text>
<text x="220.2" y="88.5">NC</text>
<text x="238.7" y="88.5">Vbus</text>
<text x="269.2" y="88.5">Earth</text>
<text x="119.6" y="93.8">100k</text>
<text x="120.4" y="92">R10</text>
<text x="128.8" y="91">+5V</text>
<text x="136.4" y="92.3">VINA-</text>
<text x="149.6" y="92.3">VIND-</text>
<text x="189.2" y="94.8">SW1</text>
<text x="220.2" y="91">ID</text>
<text x="220.2" y="93.6">RF0</text>
<text x="239.4" y="91">Voff</text>
<text x="239.5" y="93.6">RE3</text>
<text x="258.3" y="91">+5V</text>
<text x="45" y="97.4">+5V</text>
<text x="136.4" y="96.1">VINA+</text>
<text x="136.4" y="101.2">VDD</text>
<text x="149.6" y="96.1">VIND+</text>
<text x="152" y="101.2">VSS</text>
<text x="189.2" y="97.4">SW_Push</text>
<text x="220.2" y="96.1">RF1</text>
<text x="220.2" y="98.7">RB6</text>
<text x="220.2" y="101.2">RB4</text>
<text x="239.3" y="98.7">GND</text>
<text x="239.4" y="96.1">RB7</text>
<text x="239.8" y="101.2">VTG</text>
<text x="264.2" y="99.9">C3</text>
<text x="264.2" y="97.4">.33uF</text>
<text x="270.5" y="98.7">Earth</text>
<text x="270.5" y="101.7">TP5</text>
<text x="21" y="107.5">RotaryEncoder</text>
<text x="25.9" y="105">SW3</text>
<text x="41.7" y="106.8">10K</text>
<text x="42.7" y="104.2">R5</text>
<text x="54.6" y="103">TP6</text>
<text x="54.6" y="105.5">TestPoint</text>
<text x="113" y="105">Earth</text>
<text x="120.1" y="102.7">R11</text>
<text x="120.4" y="104.7">220k</text>
<text x="136.4" y="106.3">VINB+</text>
<text x="149.6" y="106.3">VINC+</text>
<text x="160" y="106.3">Earth</text>
<text x="190.5" y="103.2">TP1</text>
<text x="190.5" y="105.8">TestPoint</text>
<text x="220.2" y="103.7">RC2</text>
<text x="220.2" y="106.3">RC3</text>
<text x="239.6" y="103.7">RA7</text>
<text x="239.6" y="106.3">RA6</text>
<text x="270.5" y="104.2">TestPoint</text>
<text x="114.1" y="113.6">R13</text>
<text x="114.3" y="111.4">100k</text>
<text x="136.4" y="111.4">VINB</text>
<text x="149.6" y="111.4">VINC-</text>
<text x="220.2" y="108.8">Rb2</text>
<text x="220.2" y="111.4">Rb1</text>
<text x="220.2" y="113.9">Rc4</text>
<text x="239.4" y="111.4">RB3</text>
<text x="239.4" y="113.9">RB0</text>
<text x="239.6" y="108.8">RA5</text>
<text x="51.3" y="117.7">+5V</text>
<text x="122.6" y="119.2">R12</text>
<text x="136.4" y="116.4">VoutB</text>
<text x="149.5" y="116.4">VOUTC</text>
<text x="197.2" y="117.7">LED</text>
<text x="197.7" y="115.2">D1</text>
<text x="208.3" y="115.2">R2</text>
<text x="208.3" y="117.7">R_US</text>
<text x="220.2" y="116.4">Rc5</text>
<text x="220.2" y="119">Rc6</text>
<text x="233" y="118" transform="rotate(-90 233 118)">PIC18F57Q43_CNANO_TLW</text>
<text x="239.6" y="116.4">RA2</text>
<text x="239.6" y="119">RA1</text>
<text x="41.9" y="120.2">Earth</text>
<text x="61" y="123.3">TP7</text>
<text x="61" y="125.8">TestPoint</text>
<text x="122.9" y="121.3">220k</text>
<text x="220.2" y="121.5">Rd4</text>
<text x="220.2" y="124.1">GND</text>
<text x="230.5" y="121.3">U2</text>
<text x="239.3" y="124.1">GND</text>
<text x="239.6" y="121.5">RA0</text>
<text x="47.3" y="128.1">10K</text>
<text x="48" y="126.3">R6</text>
<text x="191.7" y="130.4">Earth</text>
<text x="208.2" y="130.4">Earth</text>
<text x="220.2" y="126.6">RA3</text>
<text x="220.2" y="129.1">RA4</text>
<text x="220.2" y="131.7">RE2</text>
<text x="239.4" y="126.6">RD7</text>
<text x="239.4" y="129.1">RD6</text>
<text x="239.4" y="131.7">RD5</text>
<text x="257.8" y="129.1">Earth</text>
<text x="220.2" y="134.2">RC7</text>
<text x="220.2" y="136.8">RD0</text>
<text x="239.4" y="134.2">RB5</text>
<text x="239.6" y="136.8">RF7</text>
<text x="88.1" y="139.3">+5V</text>
<text x="120.3" y="143.1">U3</text>
<text x="220.2" y="139.3">RD1</text>
<text x="220.2" y="141.8">RD2</text>
<text x="239.6" y="139.3">RF6</text>
<text x="239.6" y="141.8">RF5</text>
<text x="79.7" y="149.5">Variable</text>
<text x="83.8" y="146.9">RV1</text>
<text x="113.4" y="145.4">LCD-016N002L</text>
<text x="220.2" y="144.4">RD3</text>
<text x="220.2" y="146.9">GND</text>
<text x="220.2" y="149.5">RF0</text>
<text x="239.3" y="146.9">GND</text>
<text x="239.5" y="149.5">RE1</text>
<text x="239.6" y="144.4">RF4</text>
<text x="35.4" y="150.5">Connector1</text>
<text x="40.1" y="150.7">~</text>
<text x="95.8" y="154.5">+5V</text>
<text x="106.3" y="153" transform="rotate(-90 106.3 153)">VO</text>
<text x="116.4" y="151.8" transform="rotate(-90 116.4 151.8)">K</text>
<text x="121.5" y="152.9" transform="rotate(-90 121.5 152.9)">A1</text>
<text x="124.1" y="153.1" transform="rotate(-90 124.1 153.1)">K1</text>
<text x="129.1" y="152.9" transform="rotate(-90 129.1 152.9)">A2</text>
<text x="131.7" y="153.1" transform="rotate(-90 131.7 153.1)">K2</text>
<text x="204.4" y="155.8">Earth</text>
<text x="220.2" y="152">RF1</text>
<text x="220.2" y="154.5">RF2</text>
<text x="239.4" y="154.5">RC1</text>
<text x="239.5" y="152">RE0</text>
<text x="251.4" y="153.3">Earth</text>
<text x="37.3" y="157.1">Terminal_1</text>
<text x="37.3" y="160.9">Terminal_2</text>
<text x="87.6" y="159.6">Earth</text>
<text x="103.4" y="158.3">VDD</text>
<text x="113.9" y="156.4" transform="rotate(-90 113.9 156.4)">A/VEE</text>
<text x="134.2" y="158.3">VSS</text>
<text x="142.2" y="160.9">Earth</text>
<text x="220.2" y="157.1">RF3</text>
<text x="239.4" y="157.1">RC0</text>
<text x="37.3" y="164.7">Terminal_3</text>
<text x="86.6" y="164.7">PWR_FLAG</text>
<text x="106.3" y="164.6" transform="rotate(-90 106.3 164.6)">E</text>
<text x="108.8" y="164.6" transform="rotate(-90 108.8 164.6)">R/~{W}</text>
<text x="111.4" y="164.6" transform="rotate(-90 111.4 164.6)">RS</text>
<text x="119" y="164.6" transform="rotate(-90 119 164.6)">DB0</text>
<text x="121.5" y="164.6" transform="rotate(-90 121.5 164.6)">DB1</text>
<text x="124.1" y="164.6" transform="rotate(-90 124.1 164.6)">DB2</text>
<text x="126.6" y="164.6" transform="rotate(-90 126.6 164.6)">DB3</text>
<text x="129.1" y="164.6" transform="rotate(-90 129.1 164.6)">DB4</text>
<text x="131.7" y="164.6" transform="rotate(-90 131.7 164.6)">DB5</text>
<text x="134.2" y="164.6" transform="rotate(-90 134.2 164.6)">DB6</text>
<text x="136.8" y="164.6" transform="rotate(-90 136.8 164.6)">DB7</text>
<text x="37.3" y="168.5">Terminal_4</text>
<text x="37.3" y="172.3">Terminal_5</text>
<text x="97" y="171">PWR_FLAG</text>
<text x="37.3" y="176.1">Terminal_6</text>
<text x="37.3" y="179.9">Terminal_7</text>
<text x="96.8" y="177.4">PWR_FLAG</text>
<text x="43.7" y="183.7">GND</text>
<text x="57.1" y="191.4">Earth</text>
</g>
<g font-size="1.8" fill="#a90000">
<text x="158" y="36.6">1</text>
<text x="215.2" y="40.4">1</text>
<text x="241" y="38.8" transform="rotate(-90 241 38.8)">1</text>
<text x="244.9" y="38.8" transform="rotate(-90 244.9 38.8)">2</text>
<text x="248.7" y="38.8" transform="rotate(-90 248.7 38.8)">3</text>
<text x="215.2" y="42.9">3</text>
<text x="215.2" y="45.5">2</text>
<text x="53.1" y="49" transform="rotate(-90 53.1 49)">2</text>
<text x="58.2" y="49" transform="rotate(-90 58.2 49)">1</text>
<text x="59" y="67.1">1</text>
<text x="59" y="70.9">2</text>
<text x="59" y="74.7">3</text>
<text x="124.2" y="76.3" transform="rotate(-90 124.2 76.3)">2</text>
<text x="120.6" y="78.5">1</text>
<text x="126.9" y="78.5">3</text>
<text x="133.9" y="87.4">1</text>
<text x="156.2" y="87.4">14</text>
<text x="217.1" y="87.4">56</text>
<text x="217.1" y="89.9">55</text>
<text x="244.4" y="87.4">1</text>
<text x="244.4" y="89.9">2</text>
<text x="133.9" y="91.2">2</text>
<text x="133.9" y="95">3</text>
<text x="156.2" y="91.2">13</text>
<text x="156.2" y="95">12</text>
<text x="217.1" y="92.5">54</text>
<text x="217.1" y="95">53</text>
<text x="244.4" y="92.5">3</text>
<text x="244.4" y="95">4</text>
<text x="133.9" y="100.1">4</text>
<text x="156.2" y="100.1">11</text>
<text x="217.1" y="97.5">52</text>
<text x="217.1" y="100.1">51</text>
<text x="244.4" y="97.5">5</text>
<text x="244.4" y="100.1">6</text>
<text x="133.9" y="105.2">5</text>
<text x="156.2" y="105.2">10</text>
<text x="217.1" y="102.6">50</text>
<text x="217.1" y="105.2">49</text>
<text x="217.1" y="107.7">48</text>
<text x="244.4" y="102.6">7</text>
<text x="244.4" y="105.2">8</text>
<text x="244.4" y="107.7">9</text>
<text x="33.6" y="111.5">B</text>
<text x="133.9" y="110.2">6</text>
<text x="156.8" y="110.2">9</text>
<text x="217.1" y="110.2">47</text>
<text x="217.1" y="112.8">46</text>
<text x="243.8" y="110.2">10</text>
<text x="243.8" y="112.8">11</text>
<text x="33.6" y="114">C</text>
<text x="33.6" y="116.6">A</text>
<text x="133.9" y="115.3">7</text>
<text x="156.8" y="115.3">8</text>
<text x="217.1" y="115.3">45</text>
<text x="217.1" y="117.9">44</text>
<text x="243.8" y="115.3">12</text>
<text x="243.8" y="117.9">13</text>
<text x="217.1" y="120.4">43</text>
<text x="217.1" y="122.9">42</text>
<text x="217.1" y="125.5">41</text>
<text x="243.8" y="120.4">14</text>
<text x="243.8" y="122.9">15</text>
<text x="243.8" y="125.5">16</text>
<text x="217.1" y="128">40</text>
<text x="217.1" y="130.6">39</text>
<text x="243.8" y="128">17</text>
<text x="243.8" y="130.6">18</text>
<text x="217.1" y="133.1">38</text>
<text x="217.1" y="135.6">37</text>
<text x="243.8" y="133.1">19</text>
<text x="243.8" y="135.6">20</text>
<text x="217.1" y="138.2">36</text>
<text x="217.1" y="140.7">35</text>
<text x="217.1" y="143.3">34</text>
<text x="243.8" y="138.2">21</text>
<text x="243.8" y="140.7">22</text>
<text x="243.8" y="143.3">23</text>
<text x="89.9" y="144.9" transform="rotate(-90 89.9 144.9)">1</text>
<text x="92.6" y="147.1">2</text>
<text x="105.2" y="149.3" transform="rotate(-90 105.2 149.3)">3</text>
<text x="112.8" y="149.9" transform="rotate(-90 112.8 149.9)">15</text>
<text x="115.3" y="149.9" transform="rotate(-90 115.3 149.9)">16</text>
<text x="120.4" y="149.8" transform="rotate(-90 120.4 149.8)">A1</text>
<text x="122.9" y="149.9" transform="rotate(-90 122.9 149.9)">K1</text>
<text x="128" y="149.8" transform="rotate(-90 128 149.8)">A2</text>
<text x="130.6" y="149.9" transform="rotate(-90 130.6 149.9)">K2</text>
<text x="217.1" y="145.8">33</text>
<text x="217.1" y="148.3">32</text>
<text x="243.8" y="145.8">24</text>
<text x="243.8" y="148.3">25</text>
<text x="48.8" y="156">1</text>
<text x="89.9" y="151.2" transform="rotate(-90 89.9 151.2)">3</text>
<text x="217.1" y="150.9">31</text>
<text x="217.1" y="153.4">30</text>
<text x="217.1" y="156">29</text>
<text x="243.8" y="150.9">26</text>
<text x="243.8" y="153.4">27</text>
<text x="243.8" y="156">28</text>
<text x="48.8" y="159.8">2</text>
<text x="100.9" y="157.2">2</text>
<text x="139" y="157.2">1</text>
<text x="48.8" y="163.6">3</text>
<text x="48.8" y="167.4">4</text>
<text x="105.2" y="167.1" transform="rotate(-90 105.2 167.1)">6</text>
<text x="107.7" y="167.1" transform="rotate(-90 107.7 167.1)">5</text>
<text x="110.2" y="167.1" transform="rotate(-90 110.2 167.1)">4</text>
<text x="117.9" y="167.1" transform="rotate(-90 117.9 167.1)">7</text>
<text x="120.4" y="167.1" transform="rotate(-90 120.4 167.1)">8</text>
<text x="122.9" y="167.1" transform="rotate(-90 122.9 167.1)">9</text>
<text x="125.5" y="167.7" transform="rotate(-90 125.5 167.7)">10</text>
<text x="128" y="167.7" transform="rotate(-90 128 167.7)">11</text>
<text x="130.6" y="167.7" transform="rotate(-90 130.6 167.7)">12</text>
<text x="133.1" y="167.7" transform="rotate(-90 133.1 167.7)">13</text>
<text x="135.6" y="167.7" transform="rotate(-90 135.6 167.7)">14</text>
<text x="48.8" y="171.2">5</text>
<text x="48.8" y="175">6</text>
<text x="48.8" y="178.8">7</text>
<text x="48.8" y="182.6">8</text>
</g>
<text font-size="1.1" fill="#006464" x="67.2" y="78.1">Mosfet1</text>
<g font-size=".9" fill="#006464">
<text x="152.9" y="52.8" transform="rotate(-90 152.9 52.8)">Emitter</text>
<text x="155.5" y="52.8" transform="rotate(-90 155.5 52.8)">Collector</text>
<text x="160.6" y="52.8" transform="rotate(-90 160.6 52.8)">Anode</text>
<text x="163.1" y="52.8" transform="rotate(-90 163.1 52.8)">Cathode</text>
</g>
<g font-size=".9" fill="#a90000">
<text x="152.1" y="55.1" transform="rotate(-90 152.1 55.1)">1</text>
<text x="154.7" y="55.1" transform="rotate(-90 154.7 55.1)">2</text>
<text x="159.8" y="55.1" transform="rotate(-90 159.8 55.1)">3</text>
<text x="162.3" y="55.1" transform="rotate(-90 162.3 55.1)">4</text>
</g>
</svg>
